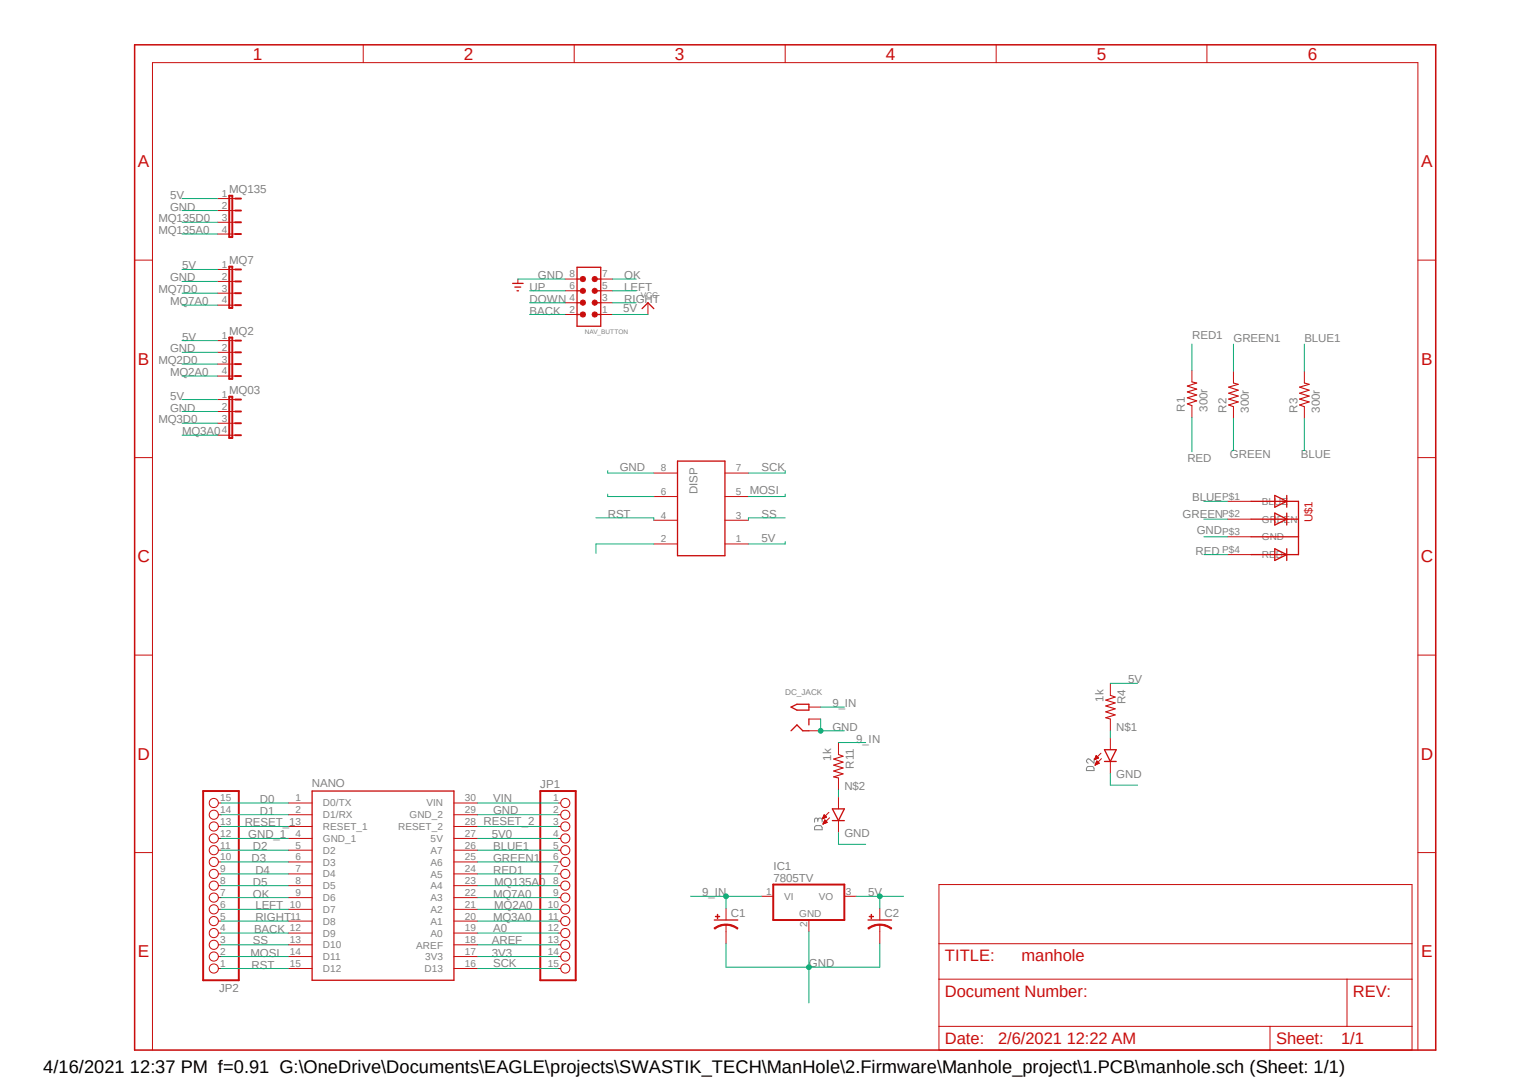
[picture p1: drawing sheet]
<svg xmlns="http://www.w3.org/2000/svg" width="297mm" height="210mm" viewBox="0 0 297 210" stroke-linecap="round" stroke-linejoin="round" font-family="sans-serif">
<path d="M25.7 8.4l254.1 196.5M279.8 8.4l-254.1 196.5" fill="none" stroke="#fff" stroke-width=".19"/>
<path d="M159.2 159.6a.42 .42 0 0 1 .4-.4 .42 .42 0 0 1 .4 .4v.4M159.2 159.9v-.3a.32 .32 0 0 0-.3-.4 .32 .32 0 0 0-.4 .4v.4M211.7 149.2h1l.2 .2v.6h-1.4v-.4zM212.9 147.7v.8l-.8-.7a.41 .41 0 0 0-.6 .2 .41 .41 0 0 0 .3 .5M158.6 160.9l.3-.2h.9l.2 .4v.4h-1.5z" fill="none" stroke="#808080" stroke-width=".19"/>
<g fill="none" stroke="#c90d0c" stroke-width=".19">
<path d="M70.7 8.7v3.5M111.8 8.7v3.5M152.8 8.7v3.5M193.9 8.7v3.5M234.9 8.7v3.5M42.3 38.7h3.5M26.2 50.6h3.5M42.3 43.3h3.5M42.3 41h3.5M42.3 45.6h3.5M42.3 57.1h3.5M42.3 54.8h3.5"/>
<path d="M42.3 52.5h3.5M42.3 59.4h3.5M276 50.6h3.4M42.3 70.9h3.5M42.3 68.6h3.5M42.3 66.3h3.5M42.3 73.2h3.5M42.3 77.8h3.5M232 72.1v2.2M232 79v2.2M240.1 72.3v2.2M240.1 79.2v2.2"/>
<path d="M26.2 89.1h3.5M42.3 82.4h3.5M42.3 80.1h3.5M42.3 84.7h3.5M238.9 97.6h4.6M276 89.1h3.4M238.9 101h4.6M238.9 104.5h4.6M238.9 107.9h4.6M26.2 127.5h3.5M157.4 137.6h2.3M157.4 140h2.3"/>
<path d="M276 127.5h3.4M157.4 142.2h2.3M160.1 159.3h.1M160.1 159.3h.3M160.1 159.2h.5M160.2 159.1h.5M160.2 159h.7M160.3 159h.5M160.3 158.9h.4M160.3 158.8h.3M160.4 158.7h.2M160.4 160h.5"/>
<path d="M160.4 158.6l.5 .4-.8 .4zM160.4 158.7h.1M160.4 159.9h.4M160.4 159.9h.3M160.5 159.8h.2M160.5 159.7h.1M161.3 158.1l-1.2 1.3M161.5 159.2l-1.3 1.2M163.2 144.5v2.4M163.2 151.4v2.4M163.2 155.1v2.3M163.2 159.7v2.4"/>
<path d="M26.2 165.9h3.5M148.2 174.5h2.3M157.4 179.1v2.3M160.2 160.4h.1M160.2 160.3h.3M160.3 160.2h.4M160.3 160.1h.5M160.3 160.1h.7M161 160.1l-.5-.5-.3 .8M161 160.1l-.8 .3M164.3 174.5h2.3M182.8 172.2h92v32.2h-92z"/>
<path d="M276 165.9h3.4M141.3 180v1.4M182.8 190.6h92M182.8 199.8h92M182.8 183.7h92M247.2 199.8v4.6M262.2 190.6v9.2M29.7 204.4v-192.2h246.3v192.2"/>
</g>
<g fill="none" stroke="#c90d0c" stroke-width=".38">
<path d="M44.6 38.1h.6v8h-.6zM45.8 38.7h1.1M44.6 51.9h.6v8h-.6zM45.8 43.3h1.1M45.8 41h1.1M45.8 45.6h1.1M45.8 57.1h1.1M45.8 54.8h1.1M45.8 52.5h1.1M45.8 59.4h1.1M44.6 65.7h.6v8h-.6zM44.6 77.2h.6v8.1h-.6z"/>
<path d="M45.8 70.9h1.1M45.8 68.6h1.1M45.8 66.3h1.1M45.8 73.2h1.1M45.8 77.8h1.1M45.8 82.4h1.1M45.8 80.1h1.1M45.8 84.7h1.1M150.5 172.2h13.8v6.9h-13.8z"/>
</g>
<path d="M232 74.3l.9 .2-1.8 .6 1.8 .6-1.8 .6 1.8 .6-1.8 .5 1.8 .6-1.8 .6 .9 .4M240.1 74.5l.9 .3-1.9 .6 1.9 .5-1.9 .6 1.9 .6-1.9 .6 1.9 .5-1.9 .6 1 .4M163.2 146.9l.9 .3-1.8 .5 1.8 .6-1.8 .6 1.8 .6-1.8 .6 1.8 .5-1.8 .6 .9 .2" fill="none" stroke="#c90d0c" stroke-width=".21"/>
<path d="M26.2 8.7h253.2v195.7h-253.2z" fill="none" stroke="#c90d0c" stroke-width=".3"/>
<g fill="none" stroke="#c90d0c" stroke-width=".25">
<path d="M243.5 97.6h9.2v10.3h-9.2M248.1 96.4l2.3 1.2-2.3 1.1zM248.1 99.9l2.3 1.1-2.3 1.2zM250.4 96.4v2.3M250.4 99.9v2.3M243.5 101h9.2M243.5 104.5h9.2M248.1 106.8l2.3 1.1-2.3 1.2zM250.4 106.8v2.3M154 137.6l1.1-.5h2.3v1.1h-2.3zM157.4 140v1.1M154 142.2l1.1-1.1 1.2 1.1h1.1"/>
<path d="M162 157.4h2.3l-1.1 2.3zM162 159.7h2.3M139 179.1h4.6"/>
</g>
<path d="M141.3 179.9a3.5 3.5 0 0 1 2.3 .7l-.1 .2a4 4 0 0 0-2.2-.7z" fill-rule="evenodd" fill="#c90d0c"/>
<path d="M141.3 179.9a3.5 3.5 0 0 1 2.3 .7l-.1 .2a4 4 0 0 0-2.2-.7z" fill="none" stroke="#c90d0c" stroke-width=".19"/>
<path d="M139 180.6a3.8 3.8 0 0 1 2.3-.7v.2a3.7 3.7 0 0 0-2.2 .7z" fill-rule="evenodd" fill="#c90d0c"/>
<path d="M139 180.6a3.8 3.8 0 0 1 2.3-.7v.2a3.7 3.7 0 0 0-2.2 .7z" fill="none" stroke="#c90d0c" stroke-width=".19"/>
<path d="M139.2 178.4h.9z" fill-rule="evenodd" fill="#c90d0c"/>
<path d="M139.2 178.4h.9z" fill="none" stroke="#c90d0c" stroke-width=".19"/>
<path d="M139.6 178l.1 .8z" fill-rule="evenodd" fill="#c90d0c"/>
<path d="M139.6 178l.1 .8zM141.3 176.8v2.3M141.3 181.4v2.3M171.2 180v1.4" fill="none" stroke="#c90d0c" stroke-width=".19"/>
<path d="M169 179.1h4.5" fill="none" stroke="#c90d0c" stroke-width=".25"/>
<path d="M171.2 179.9a3.5 3.5 0 0 1 2.4 .7l-.2 .2a4 4 0 0 0-2.2-.7z" fill-rule="evenodd" fill="#c90d0c"/>
<path d="M171.2 179.9a3.5 3.5 0 0 1 2.4 .7l-.2 .2a4 4 0 0 0-2.2-.7z" fill="none" stroke="#c90d0c" stroke-width=".19"/>
<path d="M168.9 180.6a3.8 3.8 0 0 1 2.3-.7v.2a3.7 3.7 0 0 0-2.1 .7z" fill-rule="evenodd" fill="#c90d0c"/>
<path d="M168.9 180.6a3.8 3.8 0 0 1 2.3-.7v.2a3.7 3.7 0 0 0-2.1 .7z" fill="none" stroke="#c90d0c" stroke-width=".19"/>
<path d="M169.2 178.4h.8z" fill-rule="evenodd" fill="#c90d0c"/>
<path d="M169.2 178.4h.8z" fill="none" stroke="#c90d0c" stroke-width=".19"/>
<path d="M169.5 178l.1 .8z" fill-rule="evenodd" fill="#c90d0c"/>
<g fill="none" stroke="#c90d0c" stroke-width=".19">
<path d="M110 58.9h2.3M110 56.6h2.3M110 54.3h2.3M116.9 58.9h2.3M116.9 56.6h2.3M116.9 54.3h2.3M110 61.2h2.3M116.9 61.2h2.3M253.9 72.3v2.2M253.9 79.2v2.2M216.1 133v2.3M216.1 140v2.2"/>
<path d="M42.5 158.6h.5M42.5 156.3h.5M56.1 158.6h4.6M56.1 156.3h4.6M88.3 158.6h4.7M88.3 156.3h4.7M108.6 158.6h.5M108.6 156.3h.5M213 147.8h.1M213.1 147.7h.2M213.1 147.7h.4M213.1 147.6h.6"/>
<path d="M213.1 147.5h.7M213.1 148.9h.1M213.2 147.4h.5M213.2 148.8h.2M213.2 148.7h.4M213.2 148.6h.5M213.3 147.3h.3M213.3 147.2h.2M213.3 148.6h.6M213.3 147.2h.1M213.3 148.5h.6M213.4 148.4h.4"/>
<path d="M213.4 148.3h.3M213.4 148.2h.2M213.5 148.1l-.4 .8M213.5 148.1l.5 .4-.9 .4M213.5 148.1v.1M213.8 147.5l-.4-.4-.4 .8M213.8 147.5l-.8 .4M214.3 146.6l-1.3 1.3M214.4 147.7l-1.3 1.2M216.1 143.6v2.3M216.1 148.2v2.3M42.5 165.5h.5"/>
<path d="M42.5 167.8h.5M42.5 170.1h.5M42.5 172.4h.5M42.5 174.7h.5M42.5 177h.5M42.5 179.3h.5M42.5 160.9h.5M42.5 163.2h.5M56.1 165.5h4.6M56.1 167.8h4.6M56.1 170.1h4.6M56.1 172.4h4.6"/>
<path d="M56.1 174.7h4.6M56.1 177h4.6M56.1 179.3h4.6M56.1 160.9h4.6M56.1 163.2h4.6M88.3 165.5h4.7M88.3 167.8h4.7M88.3 170.1h4.7M88.3 172.4h4.7M88.3 174.7h4.7M88.3 177h4.7M88.3 179.3h4.7"/>
<path d="M88.3 160.9h4.7M88.3 163.2h4.7M108.6 165.5h.5M108.6 167.8h.5M108.6 170.1h.5M108.6 172.4h.5M108.6 174.7h.5M108.6 177h.5M108.6 179.3h.5M108.6 160.9h.5M108.6 163.2h.5M169.5 178l.1 .8z"/>
<path d="M171.2 176.8v2.3M42.5 181.6h.5M42.5 183.9h.5M42.5 186.2h.5M42.5 188.5h.5M56.1 181.6h4.6M56.1 183.9h4.6M56.1 186.2h4.6M56.1 188.5h4.6M88.3 181.6h4.7M88.3 183.9h4.7M88.3 186.2h4.7"/>
<path d="M88.3 188.5h4.7M108.6 181.6h.5M108.6 183.9h.5M108.6 186.2h.5M108.6 188.5h.5M171.2 181.4v2.3"/>
<circle cx="41.6" cy="158.6" r=".89"/>
<circle cx="41.6" cy="156.3" r=".89"/>
<circle cx="110" cy="156.3" r=".89"/>
<circle cx="110" cy="158.6" r=".89"/>
<circle cx="41.6" cy="177" r=".89"/>
<circle cx="41.6" cy="160.9" r=".89"/>
<circle cx="41.6" cy="174.7" r=".89"/>
<circle cx="41.6" cy="170.1" r=".89"/>
<circle cx="41.6" cy="163.2" r=".89"/>
<circle cx="41.6" cy="167.8" r=".89"/>
<circle cx="41.6" cy="172.4" r=".89"/>
<circle cx="41.6" cy="165.5" r=".89"/>
<circle cx="41.6" cy="179.3" r=".89"/>
<circle cx="110" cy="177" r=".89"/>
<circle cx="110" cy="160.9" r=".89"/>
<circle cx="110" cy="167.8" r=".89"/>
<circle cx="110" cy="163.2" r=".89"/>
<circle cx="110" cy="179.3" r=".89"/>
<circle cx="110" cy="165.5" r=".89"/>
<circle cx="110" cy="172.4" r=".89"/>
<circle cx="110" cy="174.7" r=".89"/>
<circle cx="110" cy="170.1" r=".89"/>
<circle cx="41.6" cy="188.5" r=".89"/>
<circle cx="41.6" cy="186.2" r=".89"/>
<circle cx="41.6" cy="183.9" r=".89"/>
<circle cx="41.6" cy="181.6" r=".89"/>
<circle cx="110" cy="181.6" r=".89"/>
<circle cx="110" cy="186.2" r=".89"/>
<circle cx="110" cy="188.5" r=".89"/>
<circle cx="110" cy="183.9" r=".89"/>
</g>
<path d="M112.3 52h4.6v11.5h-4.6zM112.3 58.9h1.2M112.3 56.6h1.2M112.3 54.3h1.2M115.7 58.9h1.2M115.7 56.6h1.2M115.7 54.3h1.2M112.3 61.2h1.2M115.7 61.2h1.2M60.7 154h27.6v36.8h-27.6zM215 145.9h2.3l-1.2 2.3zM215 148.2h2.3" fill="none" stroke="#c90d0c" stroke-width=".25"/>
<path d="M39.5 154h7v36.8h-7zM105.2 154h6.9v36.8h-6.9z" fill="none" stroke="#c90d0c" stroke-width=".38"/>
<path d="M253.9 74.5l.9 .3-1.9 .6 1.9 .5-1.9 .6 1.9 .6-1.9 .6 1.9 .5-1.9 .6 1 .4M216.1 135.3l.9 .4-1.8 .6 1.8 .5-1.8 .6 1.8 .6-1.8 .6 1.8 .5-1.8 .6 .9 .3" fill="none" stroke="#c90d0c" stroke-width=".21"/>
<path d="M115.4 60.8l.3-.1 .4 .1 .2 .4-.2 .4-.4 .1-.3-.1-.2-.4z" fill-rule="evenodd" fill="#c90d0c"/>
<path d="M115.4 60.8l.3-.1 .4 .1 .2 .4-.2 .4-.4 .1-.3-.1-.2-.4z" fill="none" stroke="#c90d0c" stroke-width=".19"/>
<circle cx="113.5" cy="61.2" r=".52" fill="#c90d0c"/>
<circle cx="113.5" cy="61.2" r=".52" fill="none" stroke="#c90d0c" stroke-width=".19"/>
<path d="M115.4 58.5l.3-.1 .4 .1 .2 .4-.2 .4-.4 .1-.3-.1-.2-.4z" fill-rule="evenodd" fill="#c90d0c"/>
<path d="M115.4 58.5l.3-.1 .4 .1 .2 .4-.2 .4-.4 .1-.3-.1-.2-.4z" fill="none" stroke="#c90d0c" stroke-width=".19"/>
<path d="M113.1 58.5l.4-.1 .3 .1 .2 .4-.2 .4-.3 .1-.4-.1-.2-.4z" fill-rule="evenodd" fill="#c90d0c"/>
<path d="M113.1 58.5l.4-.1 .3 .1 .2 .4-.2 .4-.3 .1-.4-.1-.2-.4z" fill="none" stroke="#c90d0c" stroke-width=".19"/>
<path d="M115.4 56.3l.3-.2 .4 .2 .2 .3-.2 .4-.4 .1-.3-.1-.2-.4z" fill-rule="evenodd" fill="#c90d0c"/>
<path d="M115.4 56.3l.3-.2 .4 .2 .2 .3-.2 .4-.4 .1-.3-.1-.2-.4z" fill="none" stroke="#c90d0c" stroke-width=".19"/>
<path d="M113.1 56.3l.4-.2 .3 .2 .2 .3-.2 .4-.3 .1-.4-.1-.2-.4z" fill-rule="evenodd" fill="#c90d0c"/>
<path d="M113.1 56.3l.4-.2 .3 .2 .2 .3-.2 .4-.3 .1-.4-.1-.2-.4z" fill="none" stroke="#c90d0c" stroke-width=".19"/>
<path d="M115.4 53.9l.3-.1 .4 .1 .2 .4-.2 .4-.4 .1-.3-.1-.2-.4z" fill-rule="evenodd" fill="#c90d0c"/>
<path d="M115.4 53.9l.3-.1 .4 .1 .2 .4-.2 .4-.4 .1-.3-.1-.2-.4z" fill="none" stroke="#c90d0c" stroke-width=".19"/>
<circle cx="113.5" cy="54.3" r=".52" fill="#c90d0c"/>
<g fill="none" stroke="#c90d0c" stroke-width=".19">
<path d="M100.8 54.3v.9M126.1 58.9v2.3M127.3 96.6h4.6M127.3 92.1h4.6M141.1 96.6h4.6M141.1 92.1h4.6M127.3 105.9h4.6M127.3 101.3h4.6M141.1 105.9h4.6M141.1 101.3h4.6"/>
<circle cx="113.5" cy="54.3" r=".52"/>
</g>
<path d="M99.8 55.2h2M100.2 55.9h1.1M100.6 56.6h.3M125 60.1l1.1-1.2 1.2 1.2M131.9 89.7h9.2v18.5h-9.2z" fill="none" stroke="#c90d0c" stroke-width=".25"/>
<path d="M166.6 174.5h9.3M171.2 174.5v2.3" fill="none" stroke="#0dab76" stroke-width=".19"/>
<circle cx="171.2" cy="174.5" r=".46" fill="#0dab76"/>
<g fill="none" stroke="#0dab76" stroke-width=".19">
<path d="M35.4 38.7h6.9M35.4 52.5h6.9M35.4 41h6.9M35.4 54.8h6.9M35.4 77.8h6.9M35.4 66.3h6.9M35.4 68.6h6.9M119.2 61.2h6.9M35.4 80.1h6.9M152.8 105.4v.5h-7.1M234.3 104.5h4.6M159.7 140v2.2h4.6"/>
<path d="M216.1 133h5.3"/>
<circle cx="171.2" cy="174.5" r=".46"/>
</g>
<circle cx="159.7" cy="142.2" r=".46" fill="#0dab76"/>
<g fill="none" stroke="#0dab76" stroke-width=".19">
<path d="M163.2 162.1v2.2h5.3M141.3 183.7v4.6h16.1M157.4 181.4v13.8"/>
<circle cx="159.7" cy="142.2" r=".46"/>
</g>
<circle cx="157.4" cy="188.3" r=".46" fill="#0dab76"/>
<g fill="none" stroke="#0dab76" stroke-width=".19">
<path d="M35.4 43.3h6.9M35.4 57.1h6.9M100.8 54.3h9.2M35.4 70.9h6.9M35.4 82.4h6.9M118.3 91.6v.5h9M232 81.2v6.7M234.3 97.6h4.6M240.1 81.4v6.3h-.3M253.9 81.4v6.3h-.2M234.3 107.9h4.6M234.3 101h4.6"/>
<path d="M93 158.6h15.6M163.2 153.8v1.3M216.1 150.5v2.3h5.3M134.4 174.5h13.8M141.3 174.5v2.3M171.2 183.7v4.6h-13.8"/>
<circle cx="157.4" cy="188.3" r=".46"/>
</g>
<circle cx="141.3" cy="174.5" r=".46" fill="#0dab76"/>
<g fill="none" stroke="#0dab76" stroke-width=".19">
<path d="M35.4 59.4h6.9M35.4 45.6h6.9M103.1 56.6h6.9M103.1 58.9h6.9M119.2 54.3h4.6M119.2 56.6h4.6M119.2 58.9h4.6M35.4 73.2h6.9M103.1 61.2h6.9M232 67v5.1M240.1 67v5.3M253.9 67v5.3"/>
<path d="M35.4 84.7h6.9M118.3 96.2v.4h9M152.8 96.2v.4h-7.1M152.8 91.6v.5h-7.1M116 100.8h11.3v.5M127.3 105.9h-11.3v1.8M152.8 100.8h-7.1v.5M159.7 137.6h4.6M43 156.3h13.1M43 158.6h13.1M93 156.3h15.6M163.2 144.5h5.3"/>
<path d="M216.1 142.2v1.4M43 179.3h13.1M43 177h13.1M43 174.7h13.1M43 172.4h13.1M43 160.9h13.1M43 163.2h13.1M43 170.1h13.1M43 167.8h13.1M43 165.5h13.1M93 179.3h15.6M93 177h15.6"/>
<path d="M93 174.7h15.6M93 172.4h15.6M93 160.9h15.6M93 163.2h15.6M93 170.1h15.6M93 167.8h15.6M93 165.5h15.6M43 181.6h13.1M43 183.9h13.1M43 186.2h13.1M43 188.5h13.1M93 181.6h15.6"/>
<path d="M93 183.9h15.6M93 186.2h15.6M93 188.5h15.6"/>
<circle cx="141.3" cy="174.5" r=".46"/>
</g>
<text font-size="3.6" x="8.4" y="208.9">4/16/2021 12:37 PM f=0.91 G:\OneDrive\Documents\EAGLE\projects\SWASTIK_TECH\ManHole\2.Firmware\Manhole_project\1.PCB\manhole.sch (Sheet: 1/1)</text>
<g font-size="3.3" fill="#c90d0c">
<text x="49.2" y="11.6">1</text>
<text x="90.3" y="11.6">2</text>
<text x="131.4" y="11.6">3</text>
<text x="172.4" y="11.6">4</text>
<text x="213.5" y="11.6">5</text>
<text x="254.5" y="11.6">6</text>
<text x="26.8" y="32.6">A</text>
<text x="276.6" y="32.6">A</text>
<text x="26.8" y="71">B</text>
<text x="276.6" y="71">B</text>
<text x="26.8" y="109.5">C</text>
<text x="276.5" y="109.5">C</text>
<text x="26.8" y="147.9">D</text>
<text x="276.5" y="147.9">D</text>
<text x="26.8" y="186.4">E</text>
<text x="276.6" y="186.4">E</text>
</g>
<g font-size="3.2" fill="#c90d0c">
<text x="183.9" y="187.1">TITLE:</text>
<text x="198.8" y="187.1">manhole</text>
<text x="183.9" y="194">Document Number:</text>
<text x="263.3" y="194">REV:</text>
<text x="183.9" y="203.2">Date:</text>
<text x="194.3" y="203.2">2/6/2021 12:22 AM</text>
<text x="248.4" y="203.2">Sheet:</text>
<text x="261" y="203.2">1/1</text>
</g>
<g font-size="2.2" fill="#808080">
<text x="33.1" y="38.7">5V</text>
<text x="33.1" y="41">GND</text>
<text x="44.6" y="37.5">MQ135</text>
<text x="30.8" y="43.3">MQ135D0</text>
<text x="30.8" y="45.6">MQ135A0</text>
<text x="35.4" y="52.5">5V</text>
<text x="44.6" y="51.3">MQ7</text>
<text x="30.8" y="57.1">MQ7D0</text>
<text x="33.1" y="54.8">GND</text>
<text x="33.1" y="59.4">MQ7A0</text>
<text x="103.1" y="56.6">UP</text>
<text x="103.1" y="58.9">DOWN</text>
<text x="104.7" y="54.3">GND</text>
<text x="121.5" y="54.3">OK</text>
<text x="121.5" y="56.6">LEFT</text>
<text x="121.5" y="58.9">RIGHT</text>
<text x="44.6" y="65.1">MQ2</text>
<text x="103.1" y="61.2">BACK</text>
<text x="121.3" y="60.7">5V</text>
<text x="30.8" y="70.9">MQ2D0</text>
<text x="33.1" y="68.6">GND</text>
<text x="35.4" y="66.3">5V</text>
<text x="232" y="66">RED1</text>
<text x="240.1" y="66.5">GREEN1</text>
<text x="253.9" y="66.5">BLUE1</text>
<text x="33.1" y="77.8">5V</text>
<text x="33.1" y="73.2">MQ2A0</text>
<text x="44.6" y="76.6">MQ03</text>
<text x="30.8" y="82.4">MQ3D0</text>
<text x="33.1" y="80.1">GND</text>
<text x="230.6" y="80.1" transform="rotate(-90 230.6 80.1)">R1</text>
<text x="235" y="80.1" transform="rotate(-90 235 80.1)">300r</text>
<text x="238.7" y="80.3" transform="rotate(-90 238.7 80.3)">R2</text>
<text x="243.1" y="80.3" transform="rotate(-90 243.1 80.3)">300r</text>
<text x="252.5" y="80.3" transform="rotate(-90 252.5 80.3)">R3</text>
<text x="256.9" y="80.3" transform="rotate(-90 256.9 80.3)">300r</text>
<text x="35.4" y="84.7">MQ3A0</text>
<text x="239.4" y="89.1">GREEN</text>
<text x="253.2" y="89.1">BLUE</text>
<text x="120.6" y="91.6">GND</text>
<text x="148.2" y="91.6">SCK</text>
<text x="231.1" y="90">RED</text>
<text x="118.3" y="100.8">RST</text>
<text x="135.8" y="96.2" transform="rotate(-90 135.8 96.2)">DISP</text>
<text x="145.9" y="96.2">MOSI</text>
<text x="148.2" y="100.8">SS</text>
<text x="230.2" y="100.8">GREEN</text>
<text x="232" y="97.6">BLUE</text>
<text x="148.2" y="105.4">5V</text>
<text x="232.7" y="108">RED</text>
<text x="232.9" y="104">GND</text>
<text x="162" y="137.6">9_IN</text>
<text x="214.8" y="136.6" transform="rotate(-90 214.8 136.6)">1k</text>
<text x="219.1" y="137" transform="rotate(-90 219.1 137)">R4</text>
<text x="219.6" y="133">5V</text>
<text x="162" y="142.2">GND</text>
<text x="217.3" y="142.2">N$1</text>
<text x="161.8" y="148.1" transform="rotate(-90 161.8 148.1)">1k</text>
<text x="166.2" y="149.6" transform="rotate(-90 166.2 149.6)">R11</text>
<text x="166.6" y="144.5">9_IN</text>
<text x="60.7" y="153.2">NANO</text>
<text x="105.2" y="153.4">JP1</text>
<text x="164.3" y="153.8">N$2</text>
<text x="217.3" y="151.4">GND</text>
<text x="47.6" y="160.9">RESET_1</text>
<text x="50.6" y="156.3">D0</text>
<text x="50.6" y="158.6">D1</text>
<text x="94.1" y="160.7">RESET_2</text>
<text x="96" y="158.4">GND</text>
<text x="96" y="156">VIN</text>
<text x="48.3" y="163.2">GND_1</text>
<text x="49" y="167.8">D3</text>
<text x="49.2" y="165.5">D2</text>
<text x="95.7" y="163.2">5V0</text>
<text x="96" y="167.8">GREEN1</text>
<text x="96" y="165.5">BLUE1</text>
<text x="164.3" y="162.9">GND</text>
<text x="49.2" y="172.4">D5</text>
<text x="49.7" y="170.1">D4</text>
<text x="96" y="170.1">RED1</text>
<text x="96.2" y="172.4">MQ135A0</text>
<text x="150.5" y="171.6">7805TV</text>
<text x="150.5" y="169.3">IC1</text>
<text x="49.2" y="174.7">OK</text>
<text x="49.7" y="177">LEFT</text>
<text x="49.7" y="179.3">RIGHT</text>
<text x="96" y="179.3">MQ3A0</text>
<text x="96" y="174.7">MQ7A0</text>
<text x="96.2" y="177">MQ2A0</text>
<text x="136.7" y="174.5">9_IN</text>
<text x="142.2" y="178.5">C1</text>
<text x="169" y="174.5">5V</text>
<text x="172.2" y="178.5">C2</text>
<text x="49.2" y="183.7">SS</text>
<text x="49.4" y="181.6">BACK</text>
<text x="95.7" y="183.7">AREF</text>
<text x="96" y="181.4">A0</text>
<text x="48.8" y="186.2">MOSI</text>
<text x="49" y="188.5">RST</text>
<text x="95.7" y="186.2">3V3</text>
<text x="96" y="188.3">SCK</text>
<text x="157.4" y="188.3">GND</text>
<text x="42.6" y="193">JP2</text>
</g>
<text font-size="2.2" fill="#c90d0c" x="255.5" y="101.6" transform="rotate(-90 255.5 101.6)">U$1</text>
<g font-size="1.9" fill="#808080">
<text x="43.2" y="38.4">1</text>
<text x="43.2" y="40.6">2</text>
<text x="43.2" y="42.9">3</text>
<text x="43.2" y="45.3">4</text>
<text x="43.2" y="52.2">1</text>
<text x="110.9" y="54">8</text>
<text x="117.2" y="54">7</text>
<text x="43.2" y="54.4">2</text>
<text x="43.2" y="56.8">3</text>
<text x="43.2" y="59.1">4</text>
<text x="110.9" y="58.6">4</text>
<text x="110.9" y="56.3">6</text>
<text x="117.2" y="58.6">3</text>
<text x="117.2" y="56.3">5</text>
<text x="43.2" y="66">1</text>
<text x="110.9" y="60.9">2</text>
<text x="117.2" y="60.9">1</text>
<text x="43.2" y="68.2">2</text>
<text x="43.2" y="70.6">3</text>
<text x="43.2" y="72.9">4</text>
<text x="43.2" y="77.5">1</text>
<text x="43.2" y="79.8">2</text>
<text x="43.2" y="82.1">3</text>
<text x="43.2" y="84.4">4</text>
<text x="128.7" y="91.7">8</text>
<text x="143.2" y="91.7">7</text>
<text x="128.7" y="101">4</text>
<text x="128.7" y="96.4">6</text>
<text x="143.2" y="101">3</text>
<text x="143.2" y="96.4">5</text>
<text x="237.9" y="97.3">P$1</text>
<text x="237.9" y="100.7">P$2</text>
<text x="245.6" y="98.3">BLUE</text>
<text x="245.6" y="101.7">GREEN</text>
<text x="128.7" y="105.5">2</text>
<text x="143.2" y="105.5">1</text>
<text x="237.9" y="104.2">P$3</text>
<text x="237.9" y="107.6">P$4</text>
<text x="245.6" y="105.2">GND</text>
<text x="245.6" y="108.6">RED</text>
<text x="42.8" y="156">15</text>
<text x="57.5" y="156">1</text>
<text x="90.5" y="156">30</text>
<text x="107.7" y="156">1</text>
<text x="42.8" y="160.6">13</text>
<text x="42.8" y="158.2">14</text>
<text x="57.5" y="158.2">2</text>
<text x="57.5" y="160.6">3</text>
<text x="62.9" y="159.3">D1/RX</text>
<text x="62.9" y="157">D0/TX</text>
<text x="62.9" y="161.6">RESET_1</text>
<text x="77.5" y="161.6">RESET_2</text>
<text x="79.7" y="159.3">GND_2</text>
<text x="83" y="157">VIN</text>
<text x="90.5" y="158.2">29</text>
<text x="90.5" y="160.6">28</text>
<text x="107.7" y="158.2">2</text>
<text x="107.7" y="160.6">3</text>
<text x="42.8" y="167.5">10</text>
<text x="42.8" y="165.2">11</text>
<text x="42.8" y="162.9">12</text>
<text x="57.5" y="165.2">5</text>
<text x="57.5" y="167.5">6</text>
<text x="57.5" y="162.9">4</text>
<text x="62.9" y="166.2">D2</text>
<text x="62.9" y="163.9">GND_1</text>
<text x="83.8" y="166.2">A7</text>
<text x="83.8" y="163.9">5V</text>
<text x="90.5" y="165.2">26</text>
<text x="90.5" y="167.5">25</text>
<text x="90.5" y="162.9">27</text>
<text x="107.7" y="162.9">4</text>
<text x="107.7" y="165.2">5</text>
<text x="107.7" y="167.5">6</text>
<text x="42.8" y="172.1">8</text>
<text x="42.8" y="169.8">9</text>
<text x="57.5" y="169.8">7</text>
<text x="57.5" y="172.1">8</text>
<text x="62.9" y="168.5">D3</text>
<text x="62.9" y="170.8">D4</text>
<text x="62.9" y="173.1">D5</text>
<text x="83.8" y="168.5">A6</text>
<text x="83.8" y="170.8">A5</text>
<text x="83.8" y="173.1">A4</text>
<text x="90.5" y="169.8">24</text>
<text x="90.5" y="172.1">23</text>
<text x="107.7" y="169.8">7</text>
<text x="107.7" y="172.1">8</text>
<text x="42.8" y="179">5</text>
<text x="42.8" y="176.7">6</text>
<text x="42.8" y="174.4">7</text>
<text x="56.4" y="176.7">10</text>
<text x="56.6" y="179">11</text>
<text x="57.5" y="174.4">9</text>
<text x="62.9" y="175.4">D6</text>
<text x="62.9" y="177.7">D7</text>
<text x="83.8" y="175.4">A3</text>
<text x="83.8" y="177.7">A2</text>
<text x="90.5" y="174.4">22</text>
<text x="90.5" y="176.7">21</text>
<text x="90.5" y="179">20</text>
<text x="106.6" y="176.7">10</text>
<text x="106.7" y="179">11</text>
<text x="107.7" y="174.4">9</text>
<text x="149.1" y="174.2">1</text>
<text x="152.7" y="175.1">VI</text>
<text x="155.6" y="178.4">GND</text>
<text x="159.4" y="175.2">VO</text>
<text x="164.6" y="174.2">3</text>
<text x="42.8" y="185.9">2</text>
<text x="42.8" y="183.6">3</text>
<text x="42.8" y="181.3">4</text>
<text x="56.4" y="181.3">12</text>
<text x="56.4" y="183.6">13</text>
<text x="56.4" y="185.9">14</text>
<text x="62.9" y="180">D8</text>
<text x="62.9" y="182.3">D9</text>
<text x="62.9" y="184.6">D10</text>
<text x="81" y="184.6">AREF</text>
<text x="83.8" y="180">A1</text>
<text x="83.8" y="182.3">A0</text>
<text x="90.5" y="181.3">19</text>
<text x="90.5" y="183.6">18</text>
<text x="90.5" y="185.9">17</text>
<text x="106.6" y="181.3">12</text>
<text x="106.6" y="183.6">13</text>
<text x="106.6" y="185.9">14</text>
<text x="157.1" y="180.5" transform="rotate(-90 157.1 180.5)">2</text>
<text x="42.8" y="188.2">1</text>
<text x="56.4" y="188.2">15</text>
<text x="62.9" y="186.9">D11</text>
<text x="62.9" y="189.2">D12</text>
<text x="82.6" y="189.2">D13</text>
<text x="82.7" y="186.9">3V3</text>
<text x="90.5" y="188.2">16</text>
<text x="106.6" y="188.2">15</text>
</g>
<g font-size="1.6" fill="#808080">
<text x="124.7" y="58">VCC</text>
<text x="152.8" y="135.3">DC_JACK</text>
</g>
<text font-size="1.3" fill="#808080" x="113.8" y="65">NAV_BUTTON</text>
</svg>
